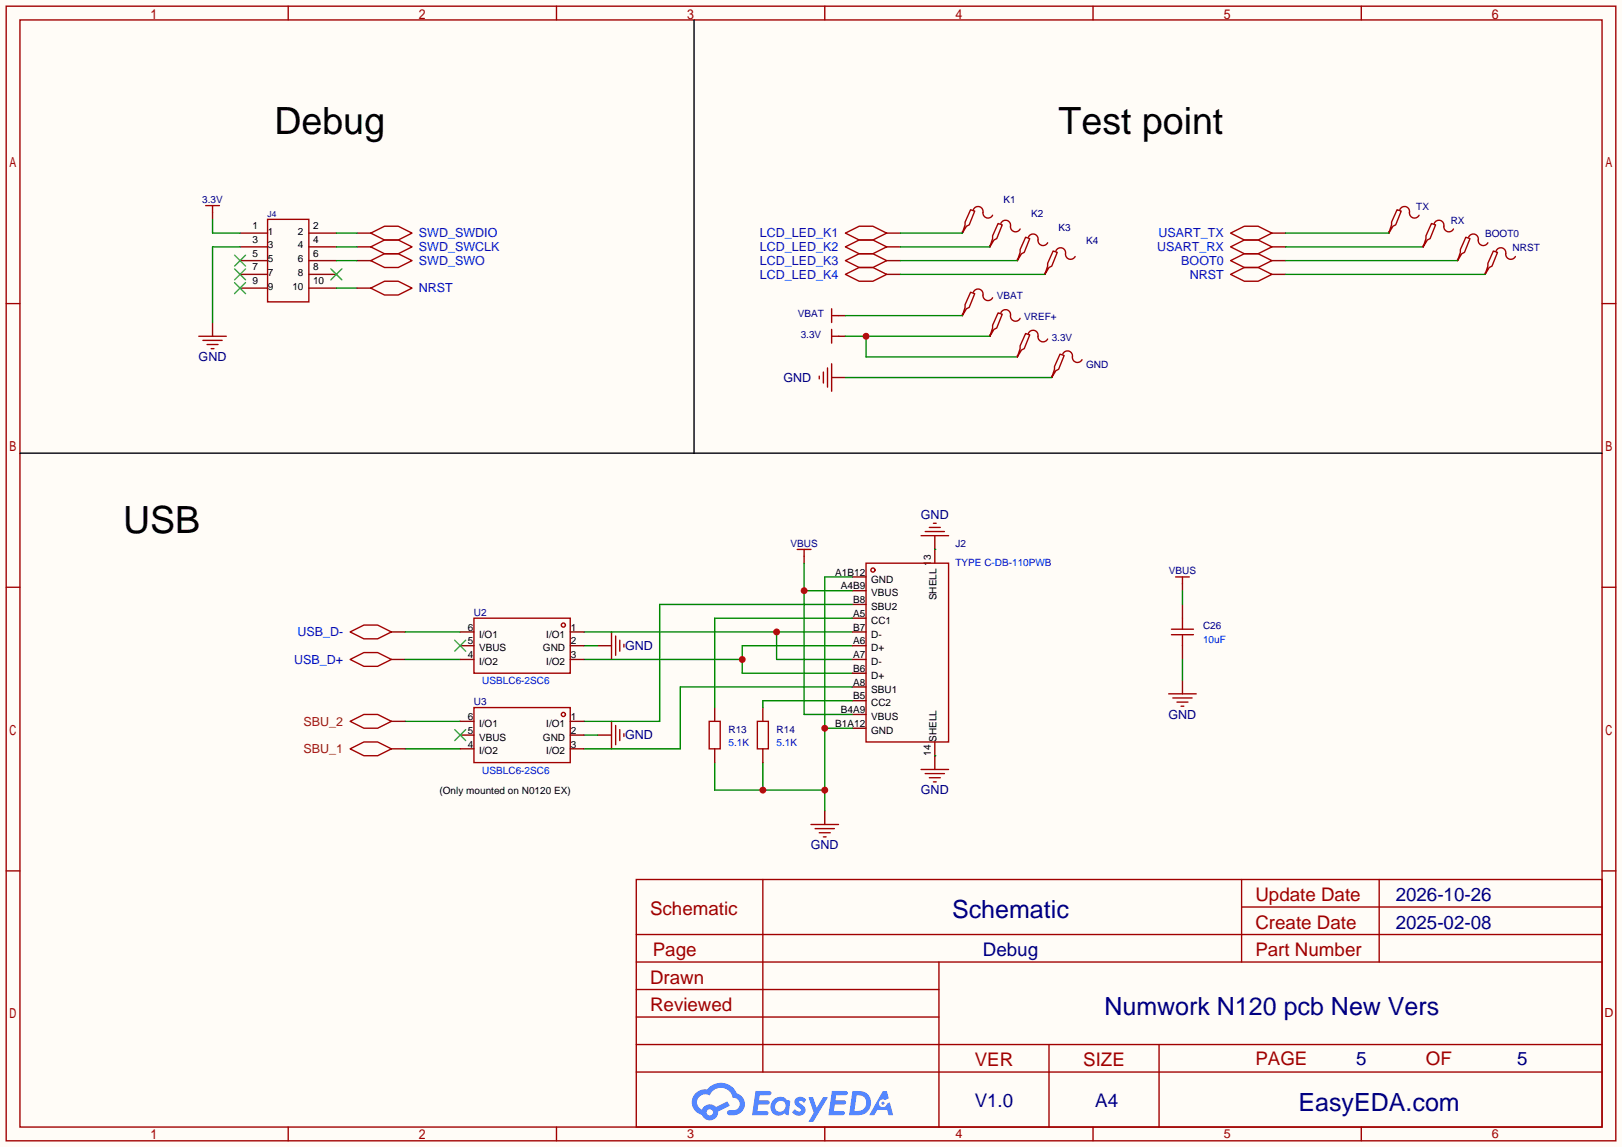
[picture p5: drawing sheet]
<svg xmlns="http://www.w3.org/2000/svg" width="299mm" height="212mm" viewBox="0 0 299 212" stroke-linecap="round" stroke-linejoin="round" font-family="sans-serif">
<path d="M0 0h299.5v211.8h-299.5z" fill="#fffcf7"/>
<g fill="none" stroke="#a10000" stroke-width=".25">
<path d="M1.1 1.1h297.2v209.6h-297.2zM3.7 3.7h292.1v204.5h-292.1zM53.2 1.1v2.6M102.7 1.1v2.6M152.3 1.1v2.6M201.8 1.1v2.6M251.3 1.1v2.6M1.1 56.1h2.6M295.8 56.1h2.5M1.1 108.5h2.6M295.8 108.5h2.5M1.1 160.8h2.6"/>
<path d="M117.5 162.4h178.3v45.8h-178.3zM117.5 177.7h178.3M117.5 172.6h178.3M140.8 162.4v35.6M173.4 177.7v30.5M229.2 162.4v15.3M229.2 167.5h66.6M254.6 162.4v15.3M295.8 160.8h2.5M117.5 182.8h55.9M117.5 198h178.3M117.5 192.9h178.3"/>
<path d="M117.5 187.8h55.9M193.7 192.9v15.3M214 192.9v15.3M53.2 208.2v2.5M102.7 208.2v2.5M152.3 208.2v2.5M201.8 208.2v2.5M251.3 208.2v2.5"/>
</g>
<g fill="#5487ff">
<path d="M147 202.8a1.3 1.3 0 0 1 1.8 .3l-.4 .6a.54 .54 0 0 0-.9-.2l.1 .2a1.58 1.58 0 0 1 1.1 1.6 1.43 1.43 0 0 1-2.5 .1l.6-.6a.64 .64 0 0 0 .5 .5 .64 .64 0 0 0 .6-.3l-.1-.2a1.6 1.6 0 0 1-1.1-1.6z"/>
<path d="M149.3 202.7h.8l.7 1.9 1.2-1.9h.9l-2.7 4.5h-.9l.9-1.7z"/>
<path d="M139.5 201.5h1.6a1.31 1.31 0 0 1 1.3 .2 .4 .4 0 0 1-.4 .6h-1.7l-.2 .9h1.7a.4 .4 0 0 1 .3 .4 .4 .4 0 0 1-.4 .4h-1.7l-.2 1.2h.9a1.23 1.23 0 0 1 1.1 .2 .39 .39 0 0 1-.3 .6h-2.6z"/>
<path d="M153.6 201.5h1.6a1.32 1.32 0 0 1 1.3 .2 .39 .39 0 0 1-.4 .6h-1.7l-.2 .9h1.7a.4 .4 0 0 1 .3 .4 .4 .4 0 0 1-.4 .4h-1.7l-.1 1.2h.8a1.23 1.23 0 0 1 1.1 .2 .39 .39 0 0 1-.3 .6h-2.6z"/>
<path d="M163 201.5h.7l.4 1.3-.7 .4a.75 .75 0 0 0-1.1 .3 .75 .75 0 0 0 .5 1 .75 .75 0 0 0 1-.6l.5-.3 .6 2.4h-.9l-.2-1h-1.8l-.6 1h-.9z"/>
<path d="M157.4 201.5l-.6 4.5h1.4a2.27 2.27 0 0 0 2.6-2.3 2.27 2.27 0 0 0-2.7-2.2zM158.2 202.3a1.5 1.5 0 0 1 1.8 1.5 1.5 1.5 0 0 1-2 1.4h-.3z"/>
<path d="M142.8 203.1a1.62 1.62 0 0 0-.4 2.1 1.62 1.62 0 0 0 2.1 .7l.3-.3 .4 .3 .4 .1 .3-2.5-.2-.3h-.4a1.58 1.58 0 0 0-2.5-.1zM143.4 203.6a.99 .99 0 0 1 1.6 .3 .99 .99 0 0 1-.8 1.4 .94 .94 0 0 1-1.1-.5 .94 .94 0 0 1 .3-1.2z"/>
<path d="M128.4 201.9a2.37 2.37 0 0 0 1.2 4 1.54 1.54 0 0 0 1.8 1 1.54 1.54 0 0 0 1.2-1.6l2.1-1.1-.4-.8-2.1 1.1a1.57 1.57 0 0 0-2.6 .4 1.5 1.5 0 0 1-.7-2.1 1.5 1.5 0 0 1 2.1-.5 2.23 2.23 0 0 1 2.3-1.4 2.23 2.23 0 0 1 2 1.8 1.16 1.16 0 0 1 1.3 1.1 1.16 1.16 0 0 1-1.1 1.3h-.7a.47 .47 0 0 0-.6 .3 .47 .47 0 0 0 .4 .6 2.23 2.23 0 0 0 2.3-.7 2.23 2.23 0 0 0 .4-2.3 2.16 2.16 0 0 0-1.3-1.1 3.2 3.2 0 0 0-5.4-.7l-1.2 .1zM130.5 205.4a.58 .58 0 0 1 1.1 0 .58 .58 0 0 1-1.1 0z"/>
<circle cx="163" cy="203.8" r=".28"/>
</g>
<g fill="none" stroke="#870000" stroke-width=".25">
<path d="M39.2 39.2v1.3M39.2 59.6v2.5M44.3 53.2h5.1M44.3 50.7h5.1M44.3 48.1h5.1M44.3 45.6h5.1M44.3 43.1h5.1M57 53.2h5.1M57 50.7h5.1M57 48.1h5.1M57 45.6h5.1M57 43.1h5.1"/>
<path d="M65.9 48.1h2.6M65.9 45.6h2.6M65.9 43.1h2.6M154.8 58.3h1.3M163.7 50.7h2.5M163.7 48.1h2.5M163.7 45.6h2.5M163.7 43.1h2.5M177.7 42.8v.3M177.7 58v.3M182.8 45.3v.3M187.8 47.9v.2"/>
<path d="M192.9 50.4v.3M234.8 48.1h2.6M234.8 45.6h2.6M234.8 43.1h2.6M256.4 42.8v.3M262.8 45.3v.3M269.1 47.9v.2M153.5 69.7h2.6M154.8 62.1h1.3M182.8 61.8v.3M194.2 69.5v.2"/>
</g>
<path d="M43.3 52.2l2 2M43.3 49.7l2 2M43.3 47.1l2 2M45.3 52.2l-2 2M45.3 49.7l-2 2M45.3 47.1l-2 2M61.1 49.7l2 2M63.1 49.7l-2 2" fill="none" stroke="#3c3" stroke-width=".25"/>
<g fill="none" stroke="#a10000" stroke-width=".25">
<path d="M38 38h2.5M39.2 38v1.2M179.2 38.7l.8 .3-1.1 2.5-.5 .3-.7 1.3 .5-1.6v-.5zM179.7 38.7a.93 .93 0 0 1 1.1-.5 .93 .93 0 0 1 .7 1 .94 .94 0 0 0 .7 1 .94 .94 0 0 0 1.1-.4M257.9 38.7l.8 .3-1 2.5-.5 .3-.8 1.3 .5-1.6v-.5zM258.4 38.7a.93 .93 0 0 1 1.2-.5 .93 .93 0 0 1 .6 1 .94 .94 0 0 0 .7 1 .94 .94 0 0 0 1.1-.4M49.4 40.5h7.6v15.3h-7.6zM68.5 45.6l2.5-1.3h2.5l2.6 1.3-2.6 1.3h-2.5zM68.5 43.1l2.5-1.3h2.5l2.6 1.3-2.6 1.2h-2.5zM68.5 48.1l2.5-1.2h2.5l2.6 1.2-2.6 1.3h-2.5zM153.5 57v2.6M153.5 58.3h1.3"/>
<path d="M156.1 43.1l2.5-1.3h2.6l2.5 1.3-2.5 1.2h-2.6zM156.1 45.6l2.5-1.3h2.6l2.5 1.3-2.5 1.3h-2.6zM156.1 48.1l2.5-1.2h2.6l2.5 1.2-2.5 1.3h-2.6zM156.1 50.7l2.5-1.3h2.6l2.5 1.3-2.5 1.2h-2.6zM179.2 54l.8 .2-1.1 2.6-.5 .2-.7 1.3 .5-1.5v-.5zM179.7 54a.93 .93 0 0 1 1.1-.6 .93 .93 0 0 1 .7 1.1 .94 .94 0 0 0 .7 1 .94 .94 0 0 0 1.1-.5M184.3 41.3l.7 .2-1 2.6-.5 .2-.7 1.3 .5-1.5v-.5zM184.3 57.8l.7 .2-1 2.6-.5 .2-.7 1.3 .5-1.5v-.5zM184.8 41.3a.93 .93 0 0 1 1.1-.6 .93 .93 0 0 1 .7 1.1 .94 .94 0 0 0 .6 1 .94 .94 0 0 0 1.1-.5M184.8 57.8a.93 .93 0 0 1 1.1-.6 .93 .93 0 0 1 .7 1.1 .94 .94 0 0 0 .6 1 .94 .94 0 0 0 1.1-.5M189.4 43.8l.7 .3-1 2.5-.5 .3-.8 1.2 .5-1.5v-.5zM189.9 43.8a.93 .93 0 0 1 1.1-.5 .93 .93 0 0 1 .6 1 .94 .94 0 0 0 .7 1 .94 .94 0 0 0 1.1-.5"/>
<path d="M194.4 46.4l.8 .2-1 2.5-.5 .3-.8 1.3 .5-1.6v-.5zM194.9 46.4a.93 .93 0 0 1 1.2-.6 .93 .93 0 0 1 .6 1.1 .94 .94 0 0 0 .7 1 .94 .94 0 0 0 1.1-.5M227.2 43.1l2.5-1.3h2.6l2.5 1.3-2.5 1.2h-2.6zM227.2 45.6l2.5-1.3h2.6l2.5 1.3-2.5 1.3h-2.6zM227.2 48.1l2.5-1.2h2.6l2.5 1.2-2.5 1.3h-2.6zM264.3 41.3l.7 .2-1 2.6-.5 .2-.7 1.3 .5-1.5v-.5zM264.8 41.3a.93 .93 0 0 1 1.1-.6 .93 .93 0 0 1 .7 1.1 .94 .94 0 0 0 .7 1 .94 .94 0 0 0 1.1-.5M270.6 43.8l.8 .3-1 2.5-.5 .3-.8 1.2 .5-1.5v-.5zM271.1 43.8a.93 .93 0 0 1 1.2-.5 .93 .93 0 0 1 .6 1 .94 .94 0 0 0 .7 1 .94 .94 0 0 0 1.1-.5M36.7 62.1h5.1M37.5 62.9h3.5M38.2 63.6h2.1"/>
<path d="M39 64.4h.5M151.3 69.5v.5M152 68.7v2M152.8 67.9v3.6M153.5 62.1h1.3M153.5 60.8v2.6M153.5 67.2v5.1M195.7 65.4l.8 .3-1 2.5-.6 .3-.7 1.2 .5-1.5v-.5zM196.2 65.4a.93 .93 0 0 1 1.1-.6 .93 .93 0 0 1 .7 1.1 .94 .94 0 0 0 .7 1 .94 .94 0 0 0 1.1-.5"/>
</g>
<g fill="none" stroke="#008700" stroke-width=".25">
<path d="M39.2 40.5v2.6h5.1M44.3 45.6h-5.1v14M62.1 43.1h3.8M62.1 45.6h3.8M62.1 48.1h3.8M62.1 53.2h3.8M156.1 58.3h21.6M166.2 43.1h11.5M166.2 45.6h16.6M166.2 48.1h21.6M166.2 50.7h26.7M237.4 43.1h19"/>
<path d="M237.4 45.6h25.4M237.4 48.1h31.7M156.1 69.7h38.1M156.1 62.1h26.7M159.9 62.1v3.8h27.9"/>
</g>
<circle cx="159.9" cy="62.1" r=".63" fill="#c00"/>
<path d="M65.9 53.2h2.6M234.8 50.7h2.6M274.2 50.4v.3M187.8 65.7v.2M110.4 119.3h2.5" fill="none" stroke="#870000" stroke-width=".25"/>
<path d="M68.5 53.2l2.5-1.3h2.5l2.6 1.3-2.6 1.3h-2.5zM227.2 50.7l2.5-1.3h2.6l2.5 1.3-2.5 1.2h-2.6zM275.7 46.4l.8 .2-1 2.5-.5 .3-.8 1.3 .5-1.6v-.5zM276.2 46.4a.93 .93 0 0 1 1.1-.6 .93 .93 0 0 1 .7 1.1 .94 .94 0 0 0 .7 1 .94 .94 0 0 0 1.1-.5M189.4 61.6l.7 .2-1 2.6-.5 .2-.8 1.3 .5-1.5v-.5zM189.9 61.6a.93 .93 0 0 1 1.1-.6 .93 .93 0 0 1 .6 1.1 .94 .94 0 0 0 .7 1 .94 .94 0 0 0 1.1-.5M112.9 116.7v5.1M113.7 117.5v3.5M114.4 118.2v2.1M115.2 119v.5" fill="none" stroke="#a10000" stroke-width=".25"/>
<path d="M237.4 50.7h36.8M107.8 119.3h2.6M107.8 116.7h49.6M143.4 116.7v5.1h14" fill="none" stroke="#008700" stroke-width=".25"/>
<circle cx="143.4" cy="116.7" r=".63" fill="#c00"/>
<path d="M157.4 119.3h-20.4v5h20.4M107.8 121.8h29.2" fill="none" stroke="#008700" stroke-width=".25"/>
<circle cx="137" cy="121.8" r=".63" fill="#c00"/>
<g fill="none" stroke="#870000" stroke-width=".25">
<path d="M72.3 116.7h2.5M157.4 116.7h2.5M157.4 119.3h2.5M157.4 114.2h2.5M157.4 111.6h2.5M157.4 109.1h2.5M157.4 106.6h2.5M172.6 101.5v2.5M72.3 121.8h2.5M157.4 121.8h2.5M157.4 134.5h2.5M157.4 132h2.5"/>
<path d="M157.4 129.4h2.5M157.4 126.9h2.5M157.4 124.3h2.5M172.6 137v2.6M152.3 149.7v2.6"/>
</g>
<g fill="none" stroke="#a10000" stroke-width=".25">
<path d="M64.6 116.7l2.6-1.3h2.5l2.6 1.3-2.6 1.3h-2.5zM159.9 104h15.2v33h-15.2zM64.6 121.8l2.6-1.3h2.5l2.6 1.3-2.6 1.3h-2.5zM149.7 152.3h5.1M150.5 153h3.6M151.3 153.8h2M152 154.6h.5"/>
<circle cx="161.2" cy="105.3" r=".38"/>
</g>
<path d="M74.8 116.7h10.2M157.4 106.6h-5.1v43.1M74.8 121.8h10.2M152.3 134.5h5.1M132 140.8v5.1h20.3M140.8 140.8v5.1" fill="none" stroke="#008700" stroke-width=".25"/>
<path d="M128.1 3.7v80M3.7 83.7h292.1" fill="none" stroke="#000" stroke-width=".25"/>
<g fill="#c00">
<circle cx="152.3" cy="134.5" r=".63"/>
<circle cx="152.3" cy="145.9" r=".63"/>
<circle cx="140.8" cy="145.9" r=".63"/>
</g>
<path d="M172.6 98.9v2.6M148.5 102.7v1.3M172.6 139.6v2.5" fill="none" stroke="#870000" stroke-width=".25"/>
<path d="M170.1 98.9h5M170.8 98.2h3.6M171.6 97.4h2M172.3 96.6h.5M147.2 101.5h2.5M148.5 101.5v1.2M170.1 142.1h5M170.8 142.9h3.6M171.6 143.6h2M172.3 144.4h.5" fill="none" stroke="#a10000" stroke-width=".25"/>
<path d="M148.5 109.1h8.9M148.5 104v28h8.9M172.6 101.5h.1M172.6 139.6h.1" fill="none" stroke="#008700" stroke-width=".25"/>
<circle cx="148.5" cy="109.1" r=".63" fill="#c00"/>
<g fill="none" stroke="#a10000" stroke-width=".25">
<path d="M87.5 114.2h17.8v10.1h-17.8zM216.3 117.2h4M216.3 116.2h4M217 106.6h2.6M218.3 106.6v1.2M218.3 114.2v2M218.3 117.2v2.1M64.6 138.3l2.6-1.3h2.5l2.6 1.3-2.6 1.3h-2.5zM64.6 133.2l2.6-1.2h2.5l2.6 1.2-2.6 1.3h-2.5zM87.5 130.7h17.8v10.1h-17.8zM112.9 133.2v5.1M113.7 134v3.5"/>
<path d="M114.4 134.7v2.1M115.2 135.5v.5M130.9 133.2h2.1v5.1h-2.1zM139.8 133.2h2.1v5.1h-2.1zM215.8 128.1h5.1M216.5 128.9h3.6M217.3 129.7h2M218.1 130.4h.5"/>
<circle cx="104" cy="115.4" r=".38"/>
<circle cx="104" cy="132" r=".38"/>
</g>
<g fill="none" stroke="#870000" stroke-width=".25">
<path d="M85 116.7h2.5M85 119.3h2.5M105.3 116.7h2.5M105.3 119.3h2.5M218.3 107.8v1.3M218.3 111.6v2.6M218.3 119.3v2.5M72.3 133.2h2.5M72.3 138.3h2.5M85 135.8h2.5M85 133.2h2.5M85 138.3h2.5"/>
<path d="M85 121.8h2.5M105.3 135.8h2.5M105.3 133.2h2.5M105.3 138.3h2.5M105.3 121.8h2.5M110.4 135.8h2.5M132 130.7v2.5M132 138.3v2.5M140.8 130.7v2.5M140.8 138.3v2.5M218.3 125.6v2.5"/>
</g>
<path d="M157.4 114.2h-25.4v16.5M157.4 111.6h-35.6v21.6h-14M218.3 109.1v2.5M74.8 133.2h10.2M74.8 138.3h10.2M107.8 135.8h2.6M157.4 129.4h-16.6v1.3M157.4 126.9h-31.8v11.4h-17.8M218.3 121.8v3.8" fill="none" stroke="#008700" stroke-width=".25"/>
<path d="M83.9 118.2l2.1 2.1M86 118.2l-2.1 2.1M83.9 134.7l2.1 2.1M86 134.7l-2.1 2.1" fill="none" stroke="#3c3" stroke-width=".25"/>
<g font-size="6.9">
<text x="50.7" y="24.8">Debug</text>
<text x="195.5" y="24.8">Test point</text>
<text x="22.7" y="98.5">USB</text>
</g>
<g font-size="4.6" fill="#000080">
<text x="175.8" y="169.6">Schematic</text>
<text x="203.9" y="187.4">Numwork N120 pcb New Vers</text>
<text x="239.8" y="205.2">EasyEDA.com</text>
</g>
<g font-size="3.5" fill="#a00000">
<text x="231.8" y="166.4">Update Date</text>
<text x="120" y="169">Schematic</text>
<text x="231.8" y="171.5">Create Date</text>
<text x="120.5" y="176.6">Page</text>
<text x="231.8" y="176.6">Part Number</text>
<text x="120" y="181.7">Drawn</text>
<text x="120" y="186.7">Reviewed</text>
<text x="180" y="196.9">VER</text>
<text x="200" y="196.9">SIZE</text>
<text x="231.8" y="196.6">PAGE</text>
<text x="263.3" y="196.6">OF</text>
</g>
<g font-size="3.5" fill="#000080">
<text x="257.7" y="166.4">2026-10-26</text>
<text x="257.7" y="171.5">2025-02-08</text>
<text x="181.5" y="176.6">Debug</text>
<text x="250.4" y="196.6">5</text>
<text x="280.1" y="196.6">5</text>
<text x="180" y="204.5">V1.0</text>
<text x="202.2" y="204.5">A4</text>
</g>
<g font-size="2.3" fill="#00f">
<text x="77.3" y="46.4">SWD_SWCLK</text>
<text x="77.3" y="43.9">SWD_SWDIO</text>
<text x="140.3" y="43.9">LCD_LED_K1</text>
<text x="140.3" y="46.4">LCD_LED_K2</text>
<text x="213.6" y="46.4">USART_RX</text>
<text x="213.9" y="43.9">USART_TX</text>
<text x="77.3" y="48.9">SWD_SWO</text>
<text x="140.3" y="48.9">LCD_LED_K3</text>
<text x="140.3" y="51.5">LCD_LED_K4</text>
<text x="218.1" y="48.9">BOOT0</text>
<text x="219.6" y="51.5">NRST</text>
<text x="77.3" y="54">NRST</text>
<text x="54.9" y="117.5">USB_D-</text>
<text x="54.3" y="122.6">USB_D+</text>
</g>
<g font-size="2.3" fill="#000080">
<text x="36.7" y="66.7">GND</text>
<text x="144.6" y="70.5">GND</text>
<text x="170" y="95.9">GND</text>
<text x="115.4" y="120.1">GND</text>
<text x="115.4" y="136.6">GND</text>
<text x="215.7" y="132.8">GND</text>
<text x="170" y="146.7">GND</text>
<text x="149.7" y="156.9">GND</text>
</g>
<g font-size="2.3" fill="#930">
<text x="56.1" y="134">SBU_2</text>
<text x="56.1" y="139.1">SBU_1</text>
</g>
<g font-size="2.3" fill="#a00000">
<text x="296.2" y="187.8">D</text>
<text x="126.9" y="210.2">3</text>
<text x="176.4" y="210.2">4</text>
<text x="225.9" y="210.2">5</text>
<text x="275.5" y="210.2">6</text>
</g>
<g font-size="1.8" fill="#000080">
<text x="37.3" y="37.5">3.3V</text>
<text x="185.3" y="37.5">K1</text>
<text x="190.4" y="40.1">K2</text>
<text x="261.5" y="38.8">TX</text>
<text x="267.8" y="41.3">RX</text>
<text x="195.5" y="42.6">K3</text>
<text x="200.5" y="45.1">K4</text>
<text x="274.2" y="43.9">BOOT0</text>
<text x="279.3" y="46.4">NRST</text>
<text x="147.3" y="58.6">VBAT</text>
<text x="184" y="55.3">VBAT</text>
<text x="189.1" y="59.1">VREF+</text>
<text x="147.8" y="62.4">3.3V</text>
<text x="194.2" y="62.9">3.3V</text>
<text x="200.5" y="68">GND</text>
<text x="145.9" y="101">VBUS</text>
<text x="176.4" y="101">J2</text>
<text x="215.8" y="106.1">VBUS</text>
<text x="87.5" y="113.7">U2</text>
<text x="222.1" y="116.3">C26</text>
<text x="87.5" y="130.2">U3</text>
<text x="134.5" y="135.3">R13</text>
<text x="143.4" y="135.3">R14</text>
</g>
<g font-size="1.8">
<text x="46.6" y="47.4">5</text>
<text x="46.6" y="44.9">3</text>
<text x="46.6" y="42.3">1</text>
<text x="49.4" y="45.9">3</text>
<text x="49.4" y="43.4">1</text>
<text x="55" y="45.9">4</text>
<text x="55" y="43.4">2</text>
<text x="57.8" y="47.4">6</text>
<text x="57.8" y="44.9">4</text>
<text x="57.8" y="42.3">2</text>
<text x="46.6" y="52.5">9</text>
<text x="46.6" y="50">7</text>
<text x="49.4" y="53.5">9</text>
<text x="49.4" y="51">7</text>
<text x="49.4" y="48.4">5</text>
<text x="54" y="53.5">10</text>
<text x="55" y="51">8</text>
<text x="55" y="48.4">6</text>
<text x="57.8" y="52.5">10</text>
<text x="57.8" y="50">8</text>
<text x="154.2" y="106.3">A1B12</text>
<text x="160.8" y="107.6">GND</text>
<text x="171.9" y="104.5" transform="rotate(-90 171.9 104.5)">13</text>
<text x="155.2" y="108.9">A4B9</text>
<text x="157.5" y="113.9">A5</text>
<text x="157.5" y="111.4">B8</text>
<text x="160.8" y="112.7">SBU2</text>
<text x="160.8" y="110.1">VBUS</text>
<text x="172.9" y="110.9" transform="rotate(-90 172.9 110.9)">SHELL</text>
<text x="86.3" y="119">5</text>
<text x="86.3" y="116.5">6</text>
<text x="88.4" y="117.8">I/O1</text>
<text x="100.9" y="117.8">I/O1</text>
<text x="105.4" y="116.5">1</text>
<text x="105.4" y="119">2</text>
<text x="157.5" y="119">A6</text>
<text x="157.5" y="116.5">B7</text>
<text x="160.8" y="117.8">D-</text>
<text x="160.8" y="115.2">CC1</text>
<text x="86.3" y="121.6">4</text>
<text x="88.4" y="122.8">I/O2</text>
<text x="88.4" y="120.3">VBUS</text>
<text x="100.2" y="120.3">GND</text>
<text x="100.9" y="122.8">I/O2</text>
<text x="105.4" y="121.6">3</text>
<text x="157.5" y="124.1">B6</text>
<text x="157.5" y="121.6">A7</text>
<text x="160.8" y="125.4">D+</text>
<text x="160.8" y="122.8">D-</text>
<text x="160.8" y="120.3">D+</text>
<text x="155.2" y="131.7">B4A9</text>
<text x="157.5" y="129.2">B5</text>
<text x="157.5" y="126.6">A8</text>
<text x="160.8" y="130.5">CC2</text>
<text x="160.8" y="127.9">SBU1</text>
<text x="86.3" y="135.5">5</text>
<text x="86.3" y="133">6</text>
<text x="88.4" y="136.8">VBUS</text>
<text x="88.4" y="134.3">I/O1</text>
<text x="100.2" y="136.8">GND</text>
<text x="100.9" y="134.3">I/O1</text>
<text x="105.4" y="133">1</text>
<text x="105.4" y="135.5">2</text>
<text x="154.2" y="134.3">B1A12</text>
<text x="160.8" y="135.5">GND</text>
<text x="160.8" y="133">VBUS</text>
<text x="172.9" y="137" transform="rotate(-90 172.9 137)">SHELL</text>
<text x="86.3" y="138.1">4</text>
<text x="88.4" y="139.3">I/O2</text>
<text x="100.9" y="139.3">I/O2</text>
<text x="105.4" y="138.1">3</text>
<text x="171.9" y="139.6" transform="rotate(-90 171.9 139.6)">14</text>
<text x="81.2" y="146.7">(Only mounted on N0120 EX)</text>
</g>
<g font-size="1.8" fill="#00f">
<text x="176.4" y="104.6">TYPE C-DB-110PWB</text>
<text x="222.1" y="118.8">10uF</text>
<text x="89.1" y="126.4">USBLC6-2SC6</text>
<text x="134.5" y="137.8">5.1K</text>
<text x="143.4" y="137.8">5.1K</text>
<text x="89.1" y="142.9">USBLC6-2SC6</text>
</g>
<text font-size="1.6" fill="#000080" x="49.4" y="40.1">J4</text>
</svg>
